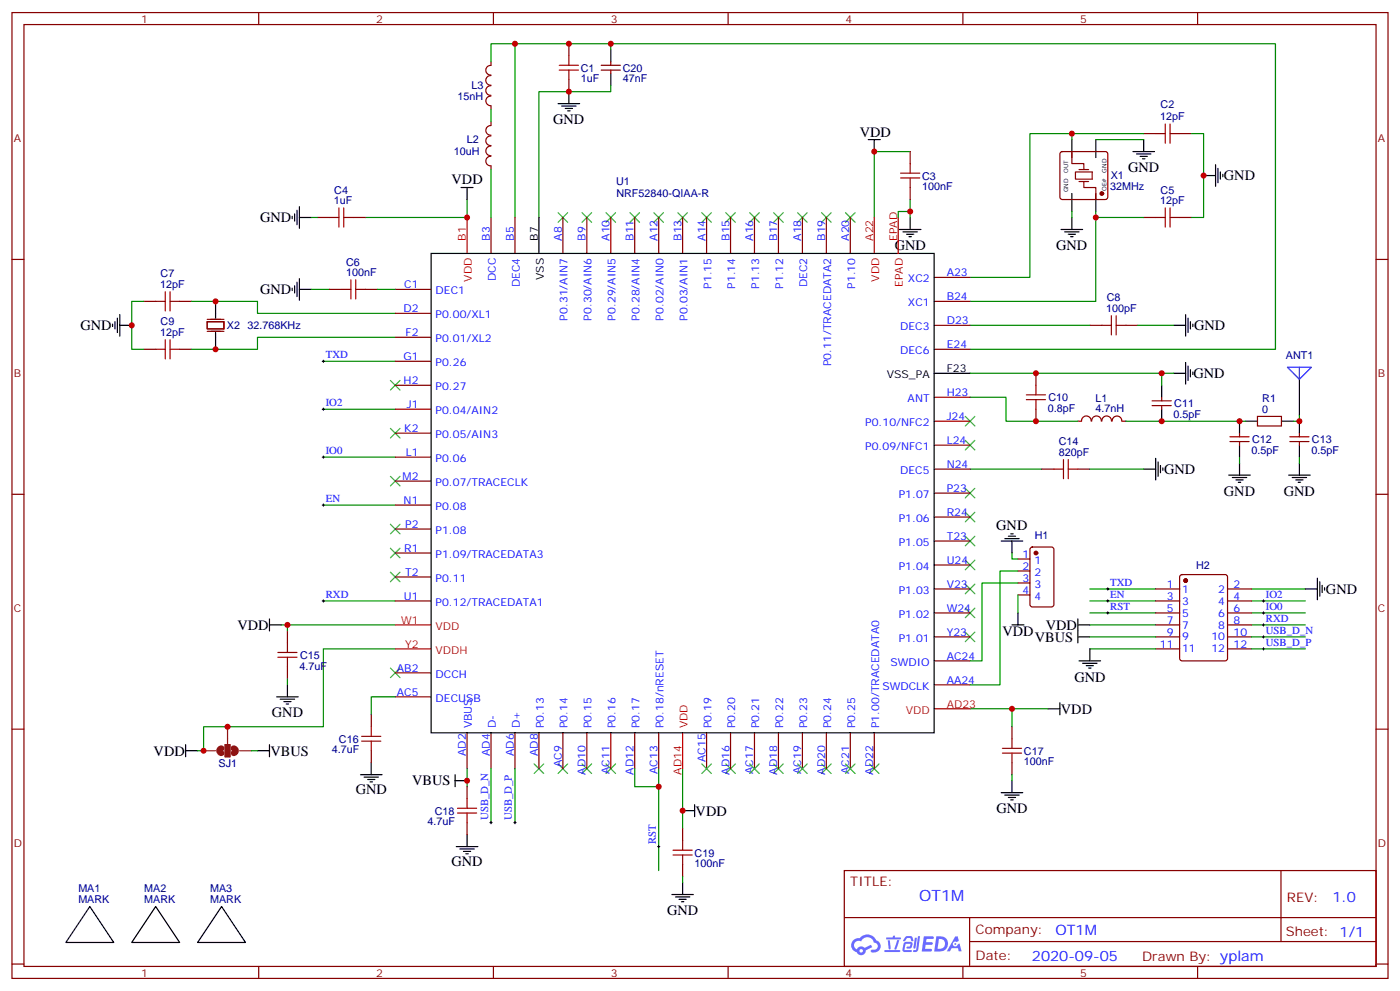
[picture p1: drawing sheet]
<svg xmlns="http://www.w3.org/2000/svg" width="412mm" height="292mm" viewBox="0 0 412 292" stroke-linecap="round" stroke-linejoin="round" font-family="sans-serif">
<g fill="none" stroke="#870000" stroke-width=".35">
<path d="M3.5 3.7h405.4v284.3h-405.4zM7.1 7.2h398.2v277.3h-398.2zM76.2 3.7v3.5M145.3 3.7v3.5M214.5 3.7v3.5M283.6 3.7v3.5M352.8 3.7v3.5M3.5 76.4h3.6M405.3 76.4h3.6M3.5 145.5h3.6M405.3 145.5h3.6M3.5 214.7h3.6"/>
<path d="M405.3 214.7h3.6M248.7 256.3h156.6v28.2h-156.6zM377.3 256.3v20.9M248.7 270.1h156.5M285.6 277.2h119.6M285.6 270.1v14.2M3.5 283.8h3.6M76.2 284.5v3.5M145.3 284.5v3.5M214.5 284.5v3.5M283.6 284.5v3.5M352.8 284.5v3.5"/>
<path d="M405.3 283.8h3.6"/>
</g>
<g fill="#5487ff">
<path d="M272.1 275.6h2.6l.3 .2-.1 .6h-2l-.1 1h1.6l.4 .4-.4 .3h-1.7l-.2 1.2 1.8 .1 .3 .3-.2 .4h-2.9z"/>
<path d="M281.4 275.7h.7l.4 1.3-.7 .3a.74 .74 0 0 0-1.1 .3 .74 .74 0 0 0 .5 1.1 .74 .74 0 0 0 .9-.7l.5-.3 .7 2.4h-.9l-.2-1h-1.9l-.5 1h-.9z"/>
<path d="M269.5 276.1h.6l-.4 2.9a.31 .31 0 0 1-.3 .3 .31 .31 0 0 1-.3-.3z"/>
<path d="M270.4 275.6h.6l-.5 4a.89 .89 0 0 1-.7 .7 .89 .89 0 0 1-.9-.3l1-.5z"/>
<path d="M266.8 275.8l.6-.2 1.2 .1 .5 1.3-.6 .1-.4-.9-1 .1a.95 .95 0 0 1-1 .8l-.1-.2z"/>
<path d="M266.4 277.5l1.8-.2a1.04 1.04 0 0 1 .6 1.1 1.04 1.04 0 0 1-.8 .9h-.7a.29 .29 0 0 1-.3-.4 .29 .29 0 0 1 .3-.2h.7l.2-.8h-1.4l-.4 1.7 1.9 .1a.29 .29 0 0 1 .3 .3 .29 .29 0 0 1-.3 .3h-2l-.4-.3 .2-2.1z"/>
<path d="M260.5 279.7h4.4a.3 .3 0 0 1 .3 .3 .3 .3 0 0 1-.3 .3h-4.3z"/>
<path d="M264.3 276.8h.6l-.5 1.6a1.02 1.02 0 0 1-.7 1.2l-.2-.3z"/>
<path d="M261.5 276.8h.6l.3 2.4-.3 .3-.3-.2z"/>
<path d="M261.1 276h1.9l.2-.5h.5l-.1 .5h1.5a.29 .29 0 0 1 .3 .3 .29 .29 0 0 1-.3 .3h-3.9z"/>
<path d="M275.8 275.6l-.6 4.5h1.4a2.27 2.27 0 0 0 2.7-2.3 2.27 2.27 0 0 0-2.7-2.2zM276.6 276.4a1.5 1.5 0 0 1 1.8 1.6 1.5 1.5 0 0 1-1.9 1.3h-.3z"/>
<path d="M251.4 276.8a2.09 2.09 0 0 0 1 3.5 1.37 1.37 0 0 0 1.5 .9 1.37 1.37 0 0 0 1.1-1.4l2-1-.5-.7-1.8 1a1.4 1.4 0 0 0-2.3 .4 1.32 1.32 0 0 1-.6-1.9 1.32 1.32 0 0 1 1.9-.4 2.02 2.02 0 0 1 2-1.3 2.02 2.02 0 0 1 1.8 1.6 1.09 1.09 0 0 1 1.1 1.4 1.09 1.09 0 0 1-1.6 .7 .41 .41 0 0 0-.5 .3 .41 .41 0 0 0 .4 .5 1.89 1.89 0 0 0 2.4-1.2 1.89 1.89 0 0 0-1.2-2.4 2.98 2.98 0 0 0-5-.6l-1 .1zM253.2 279.9a.52 .52 0 0 1 1 0 .52 .52 0 0 1-1 0z"/>
<circle cx="281.4" cy="277.9" r=".28"/>
</g>
<g fill="none" stroke="#a10000" stroke-width=".35">
<path d="M340.4 39.3h2.9M343.3 36.5v5.7M344.7 36.5v5.7M344.7 39.3h2.8M340.4 64h2.9M343.3 61.2v5.7M344.7 61.2v5.7M344.7 64h2.8M45.9 88.7h2.8M48.7 85.9v5.6M50.1 85.9v5.6M50.1 88.7h2.8"/>
<path d="M324.6 95.8h2.8M327.4 93v5.6M328.8 93v5.6M328.8 95.8h2.8M45.9 102.8h2.8M48.7 100v5.7M50.1 100v5.7M50.1 102.8h2.8M302.3 117.7h5.7M302.3 116.2h5.7M305.2 113.4v2.8M305.2 117.7v2.8"/>
</g>
<g fill="none" stroke="#870000" stroke-width=".35">
<path d="M336.9 39.3h3.5M347.5 39.3h3.5M312.4 44.8l.5-.2h12.7l.5 .2 .2 .5v12.7l-.2 .5-.5 .2h-12.7l-.5-.2-.2-.5v-12.7zM315.7 44.6v3.6h3.6v1.7M319.3 53.4v1.8h3.5v3.5M144.6 64v10.6M151.7 64v10.6M165.8 64v10.6M172.9 64v10.6M179.9 64v10.6M187 64v10.6M194 64v10.6"/>
<path d="M201.1 64v10.6M208.1 64v10.6M215.2 64v10.6M222.2 64v10.6M229.3 64v10.6M236.4 64v10.6M243.4 64v10.6M250.5 64v10.6M336.9 64h3.5M347.5 64h3.5M42.3 88.7h3.6M52.9 88.7h3.5"/>
<path d="M116.4 85.2h10.6M116.4 92.3h10.6M116.4 99.3h10.6M275.2 88.7h10.6M275.2 95.8h10.6M275.2 81.7h10.6M321 95.8h3.6M331.6 95.8h3.5M42.3 102.8h3.6M52.9 102.8h3.5M116.4 106.4h10.6M116.4 113.4h10.6"/>
<path d="M275.2 102.8h10.6M275.2 116.9h10.6M305.2 109.9v3.5M339.4 119.4h5.6M339.4 118h5.6M342.2 116.9v1.1M342.2 119.4v1.1M116.4 120.5h10.6M116.4 127.5h10.6M116.4 134.6h10.6M275.2 124h10.6M275.2 131.1h10.6"/>
<path d="M275.2 138.1h10.6M305.2 120.5v3.5M317.5 124h1.1M318.6 124a1.41 1.41 0 0 1 1.4-1.5 1.41 1.41 0 0 1 1.4 1.5M321.6 124a1.41 1.41 0 0 1 1.4-1.5 1.41 1.41 0 0 1 1.4 1.5M324.6 124a1.41 1.41 0 0 1 1.4-1.5 1.41 1.41 0 0 1 1.4 1.5M327.6 124a1.41 1.41 0 0 1 1.4-1.5 1.41 1.41 0 0 1 1.4 1.5M330.6 124h1M370.4 122.6h7.1v2.8h-7.1zM116.4 141.6h10.6M116.4 148.7h10.6M116.4 155.8h10.6"/>
<path d="M275.2 145.2h10.6M275.2 152.2h10.6M275.2 159.3h10.6M116.4 162.8h10.6M116.4 169.9h10.6M116.4 176.9h10.6M275.2 166.3h10.6M275.2 173.4h10.6M116.4 198.1h10.6M275.2 180.4h10.6M275.2 187.5h10.6M275.2 194.6h10.6"/>
<path d="M116.4 205.1h10.6M137.6 215.7v10.6M144.6 215.7v10.6M151.7 215.7v10.6M158.7 215.7v10.6M165.8 215.7v10.6M172.9 215.7v10.6M179.9 215.7v10.6M187 215.7v10.6M194 215.7v10.6M208.1 215.7v10.6M215.2 215.7v10.6"/>
<path d="M222.2 215.7v10.6M229.3 215.7v10.6M236.4 215.7v10.6M243.4 215.7v10.6M250.5 215.7v10.6M257.5 215.7v10.6M275.2 201.6h10.6"/>
</g>
<g fill="none" stroke="#000" stroke-width=".35">
<path d="M164.4 30.5h6.3M165.5 31.2h4.2M166.5 31.9h2.1M167.2 32.6h.7M167.6 27v3.5M135.8 55.2h3.5M137.6 55.2v3.5M255.8 41.1h3.5M257.5 41.1v3.5M315.7 41.1v5.3M315.7 57v5.3M322.8 41.1v5.3"/>
<path d="M322.8 57v5.3M333.7 44.6h6.4M334.8 45.3h4.2M335.8 46h2.2M336.5 46.7h.8M336.9 41.1v3.5M354.5 51.7h3.6M358.1 48.5v6.4M358.8 49.6v4.2M359.5 50.6v2.1M360.2 51.3v.7M86.1 63.7v.7"/>
<path d="M86.8 63v2.1M87.5 61.9v4.2M88.2 60.9v6.3M88.2 64h3.5M127 74.6h148.2v141.1h-148.2zM158.7 64v10.6M264.9 67.6h6.4M266 68.3h4.2M267.1 69h2.1M267.8 69.7h.7M268.1 64v3.6M312.6 67.6h6.3"/>
<path d="M313.6 68.3h4.3M314.7 69h2.1M315.4 69.7h.7M315.7 64v3.6M33.2 95.4v.7M33.9 94.7v2.1M34.6 93.7v4.2M35.3 95.8h3.5M35.3 92.6v6.4M86.1 84.8v.7M86.8 84.1v2.2M87.5 83.1v4.2"/>
<path d="M88.2 85.2h3.5M88.2 82v6.4M345.7 95.8h3.5M349.2 92.6v6.4M350 93.7v4.2M350.7 94.7v2.1M351.4 95.4v.7M275.2 109.9h10.6M342.2 113.4v3.5M345.7 109.9h3.5M349.2 106.7v6.4M350 107.8v4.2"/>
<path d="M350.7 108.8v2.1M351.4 109.5v.7M382.8 111.7v10.5M336.9 138.1h3.5M340.4 134.9v6.4M341.1 136v4.2M341.8 137.1v2.1M342.2 120.5v3.5M342.5 137.8v.7M366.9 124h3.5M377.5 124h3.5M384.5 173.4h3.6"/>
<path d="M388.1 170.2v6.4M388.8 171.3v4.2M389.5 172.3v2.1M390.2 173v.7M79.4 184h3.5M79.4 182.2v3.5M317.5 184h3.5M317.5 182.2v3.5M81.5 205.1h6.3M82.5 205.8h4.3M83.6 206.6h2.1M84.3 207.3h.7"/>
<path d="M84.7 201.6v3.5M308.7 208.7h3.5M312.2 206.9v3.5M201.1 238.7h3.5M204.6 236.9v3.5M294.9 233.4h6.4M296 234.1h4.2M297 234.8h2.2M297.7 235.5h.7M298.1 229.8v3.6M201.1 259.8v3.5M197.9 263.3h6.4"/>
<path d="M199 264.1h4.2M200 264.8h2.1M200.7 265.5h.7"/>
</g>
<circle cx="324.6" cy="57" r=".53" fill="#870000" stroke="#870000" stroke-width=".35"/>
<path d="M316.8 50.6h4.9v2.1h-4.9zM317.9 53.4h2.8M317.9 49.9h2.8" fill="none" stroke="#871200" stroke-width=".35"/>
<g fill="none" stroke="#008700" stroke-width=".35">
<path d="M167.6 27h-8.9v37M315.7 39.3v1.8M336.9 39.3h-33.5v42.4h-17.6M351 39.3h3.5v24.7h-3.5M137.6 58.7v5.3h-30M268.1 44.6h-10.6v19.4M268.1 58.7v5.3M322.8 41.1h14.1M151.7 64v-51.1h224v89.9h-89.9M268.1 62.3h-3.5v1.7M315.7 62.3v1.7M322.8 62.3v1.7"/>
<path d="M336.9 64h-14.1v24.7h-37M42.3 88.7h-3.5v14.1h3.5M56.4 88.7h19.4v3.6h40.6M91.7 85.2h5.3M116.4 99.3h-40.6v3.5h-19.4M285.8 95.8h35.2M335.1 95.8h10.6M95.2 106.4h21.2M285.8 109.9h56.4M285.8 116.9h10.5v7.1h21.2M345.7 109.9h-3.5v3.5M95.2 120.5h21.2"/>
<path d="M95.2 134.6h21.2M285.8 138.1h21.1M331.6 124h33.5M95.2 148.7h21.2M95.2 176.9h21.2M321 173.4h19.4M321 176.9h19.4M368.7 176.9h15.8M368.7 173.4h15.8M82.9 184h33.5M321 180.4h19.4M321 184h19.4"/>
<path d="M368.7 180.4h15.8M368.7 184h15.8M285.8 208.7h22.9M298.1 208.7v5.3M194 226.3v30M201.1 226.3v17.6"/>
</g>
<g fill="none" stroke="#3c3" stroke-width=".35">
<path d="M164.4 62.6l2.8 2.8M167.2 62.6l-2.8 2.8M171.4 62.6l2.9 2.8M174.3 62.6l-2.9 2.8M178.5 62.6l2.8 2.8M181.3 62.6l-2.8 2.8M185.6 62.6l2.8 2.8M188.4 62.6l-2.8 2.8M192.6 62.6l2.8 2.8M195.4 62.6l-2.8 2.8M199.7 62.6l2.8 2.8M202.5 62.6l-2.8 2.8"/>
<path d="M206.7 62.6l2.8 2.8M209.5 62.6l-2.8 2.8M213.8 62.6l2.8 2.8M216.6 62.6l-2.8 2.8M220.8 62.6l2.9 2.8M223.7 62.6l-2.9 2.8M227.9 62.6l2.8 2.8M230.7 62.6l-2.8 2.8M234.9 62.6l2.9 2.8M237.8 62.6l-2.9 2.8M242 62.6l2.8 2.8M244.8 62.6l-2.8 2.8"/>
<path d="M249.1 62.6l2.8 2.8M251.9 62.6l-2.8 2.8M115 112l2.8 2.8M117.8 112l-2.8 2.8M115 126.1l2.8 2.8M117.8 126.1l-2.8 2.8M284.3 122.6l2.9 2.8M284.3 129.6l2.9 2.9M287.2 122.6l-2.9 2.8M287.2 129.6l-2.9 2.9M115 140.2l2.8 2.9M115 154.3l2.8 2.9"/>
<path d="M117.8 140.2l-2.8 2.9M117.8 154.3l-2.8 2.9M284.3 143.8l2.9 2.8M284.3 150.8l2.9 2.8M284.3 157.9l2.9 2.8M287.2 143.8l-2.9 2.8M287.2 150.8l-2.9 2.8M287.2 157.9l-2.9 2.8M115 161.4l2.8 2.8M115 168.5l2.8 2.8M117.8 161.4l-2.8 2.8M117.8 168.5l-2.8 2.8"/>
<path d="M284.3 164.9l2.9 2.8M284.3 172l2.9 2.8M284.3 179l2.9 2.9M287.2 164.9l-2.9 2.8M287.2 172l-2.9 2.8M287.2 179l-2.9 2.9M115 196.7l2.8 2.8M117.8 196.7l-2.8 2.8M284.3 186.1l2.9 2.8M287.2 186.1l-2.9 2.8M157.3 224.9l2.9 2.8M160.2 224.9l-2.9 2.8"/>
<path d="M164.4 224.9l2.8 2.8M167.2 224.9l-2.8 2.8M171.4 224.9l2.9 2.8M174.3 224.9l-2.9 2.8M178.5 224.9l2.8 2.8M181.3 224.9l-2.8 2.8M213.8 224.9l2.8 2.8M216.6 224.9l-2.8 2.8M227.9 224.9l2.8 2.8M230.7 224.9l-2.8 2.8M242 224.9l2.8 2.8M244.8 224.9l-2.8 2.8"/>
<path d="M256.1 224.9l2.8 2.8M258.9 224.9l-2.8 2.8"/>
</g>
<g fill="none" stroke="#000" stroke-width=".29">
<path d="M94.9 106.4h.7M95.2 106v.7M94.9 120.5h.7M94.9 134.6h.7M95.2 120.1v.7M95.2 134.2v.7M94.9 148.7h.7M95.2 148.3v.7M94.9 176.9h.7M95.2 176.6v.7M326 173.4h.7M326 176.9h.7"/>
<path d="M326.3 173v.7M326.3 176.6v.7M371.8 176.9h.7M372.2 176.6v.7M326 180.4h.7M326.3 180.1v.7M371.8 180.4h.7M371.8 184h.7M372.2 180.1v.7M372.2 183.6v.7M193.7 249.2h.7M194 248.9v.7"/>
</g>
<path d="M137.6 64v10.6M257.5 64v10.6M264.6 64v10.6M116.4 184h10.6M116.4 191h10.6M201.1 215.7v10.6M275.2 208.7h10.6" fill="none" stroke="#f00" stroke-width=".35"/>
<path d="M379.2 108.1h7.1l-3.5 3.6z" fill="#fff" stroke="#00f" stroke-width=".35"/>
<path d="M382.8 108.1v3.6" fill="none" stroke="#00f" stroke-width=".35"/>
<g fill="none" stroke="#008700" stroke-width=".35">
<path d="M151.7 12.9h-7.1v5.3M179.9 12.9v1.7M144.6 32.3v3.5M179.9 25.2v1.8h-12.3M144.6 49.9v14.1M91.7 64h1.8M111.1 85.2h5.3M321 138.1h15.9M365.1 124h1.8M365.1 134.6v1.7M382.8 122.2v1.8h-1.8M382.8 134.6v1.7"/>
<path d="M298.1 162.8v1.8h1.8M299.9 171.6h-10.6v23h-3.5M299.9 168.1h-5.3v33.5h-8.8M299.9 175.2v5.2M84.7 184v1.7M84.7 199.8v1.8M116.4 191h-21.2v23h-35.2v7h-1.8M321 187.5h19.4M321 191h19.4M368.7 187.5h15.8M368.7 191h15.8M116.4 205.1h-7v5.3"/>
<path d="M74.1 221h1.7M137.6 226.3v5.3M144.6 226.3v15.9M151.7 226.3v15.9M187 226.3v5.3h7M298.1 228.1v1.7M201.1 258.1v1.7"/>
</g>
<g fill="none" stroke="#000" stroke-width=".35">
<path d="M179.9 14.6v3.6M179.9 21.7v3.5M63.5 88.7v5M63.5 97.9v4.9M361.9 139.9h6.4M365.1 124v3.5M365.1 131.1v3.5M365.1 136.3v3.6M379.6 139.9h6.3M382.8 124v3.5M382.8 131.1v3.5M382.8 136.3v3.6"/>
<path d="M294.9 159.3h6.4M296 158.6h4.2M297 157.9h2.2M297.7 157.2h.7M298.1 159.3v3.5M363 140.6h4.2M364.1 141.3h2.1M364.8 142h.7M380.6 140.6h4.3M381.7 141.3h2.1M382.4 142h.7M298.1 184h3.5"/>
<path d="M299.9 180.4v3.6M317.5 187.5h3.5M317.5 185.7v3.6M317.9 194.6h6.3M318.9 195.3h4.2M320 196h2.1M320.7 196.7h.7M321 191v3.6M54.7 219.3v3.5M79.4 219.3v3.5M54.7 221h3.5M75.8 221h3.6"/>
<path d="M106.2 228.1h6.3M107.2 228.8h4.3M108.3 229.5h2.1M109 230.2h.7M109.4 224.5v3.6M134.1 229.8h3.5M134.1 228.1v3.5M134.4 249.2h6.4M135.5 249.9h4.2M136.5 250.6h2.1M137.2 251.4h.7M137.6 245.7v3.5"/>
<path d="M26.5 266.9l7 10.6h-14.1zM45.9 266.9l7 10.6h-14.1zM65.3 266.9l7 10.6h-14.1z"/>
</g>
<path d="M371.8 187.5h.7M371.8 191h.7M372.2 187.1v.8M372.2 190.7v.7M144.3 242.2h.7M144.6 241.8v.7M151.3 242.2h.7M151.7 241.8v.7" fill="none" stroke="#000" stroke-width=".29"/>
<g fill="#870000" stroke="#870000" stroke-width=".35">
<circle cx="349.2" cy="170.9" r=".53"/>
<circle cx="305.2" cy="162.8" r=".53"/>
</g>
<g fill="none" stroke="#870000" stroke-width=".35">
<path d="M144.6 19.3a1.41 1.41 0 0 0-1.5 1.4 1.41 1.41 0 0 0 1.5 1.4M144.6 18.2v1M167.6 12.9v3.5M177.1 19.2h5.6M179.9 18.2v1M144.6 22.3a1.41 1.41 0 0 0-1.5 1.4 1.41 1.41 0 0 0 1.5 1.4M144.6 25.2a1.41 1.41 0 0 0-1.5 1.5 1.41 1.41 0 0 0 1.5 1.4M144.6 28.3a1.41 1.41 0 0 0-1.5 1.4 1.41 1.41 0 0 0 1.5 1.4M144.6 37a1.41 1.41 0 0 0-1.5 1.4 1.41 1.41 0 0 0 1.5 1.4M144.6 31.2v1.1M144.6 35.8v1.1M167.6 23.5v3.5"/>
<path d="M177.1 20.6h5.6M179.9 20.6v1.1M144.6 43a1.41 1.41 0 0 0-1.5 1.4 1.41 1.41 0 0 0 1.5 1.4M144.6 40a1.41 1.41 0 0 0-1.5 1.4 1.41 1.41 0 0 0 1.5 1.4M144.6 46a1.41 1.41 0 0 0-1.5 1.4 1.41 1.41 0 0 0 1.5 1.4v1.1M268.1 44.6v3.6M268.1 55.2v3.5M93.5 64h3.5M104.1 64h3.5M61 94.7h5v2.1h-5zM61 97.5h5M61 94h5"/>
<path d="M97 85.2h3.5M107.6 85.2h3.5M306.9 138.1h3.5M317.5 138.1h3.5M362.3 130h5.6M362.3 128.6h5.6M365.1 127.5v1.1M365.1 130v1.1M379.9 130h5.7M379.9 128.6h5.7M382.8 127.5v1.1M382.8 130v1.1"/>
<path d="M299.9 164.6h3.5M299.9 168.1h3.5M299.9 171.6h3.5M299.9 175.2h3.5M303.6 161.2l.5-.2h5.6l.7 .5v16.5l-.4 .6-5.9 .1-.7-.5v-16.5zM340.4 173.4h7.1M340.4 176.9h7.1M347.7 169.4l.5-.2h12.7l.6 .4 .1 24.3-.5 .6-12.9 .1-.7-.5v-24.2zM361.6 173.4h7.1M361.6 176.9h7.1M84.7 185.7v3.6M84.7 196.3v3.5"/>
<path d="M340.4 180.4h7.1M340.4 184h7.1M340.4 187.5h7.1M340.4 191h7.1M361.6 180.4h7.1M361.6 184h7.1M361.6 187.5h7.1M361.6 191h7.1M109.4 210.4v3.6M298.1 214v3.5M109.4 221v3.5M137.6 231.6v3.5"/>
<path d="M298.1 224.5v3.6M137.6 242.2v3.5M201.1 243.9v3.6M201.1 254.5v3.6"/>
</g>
<g fill="none" stroke="#a10000" stroke-width=".35">
<path d="M164.7 19.2h5.7M167.6 16.4v2.8M164.7 20.6h5.7M167.6 20.6v2.9M265.3 52.4h5.6M265.3 51h5.6M268.1 48.2v2.8M268.1 52.4v2.8M97 64h2.8M99.8 61.2v5.7M101.2 64h2.9M101.2 61.2v5.7"/>
<path d="M100.5 85.2h2.9M103.4 82.4v5.6M104.8 85.2h2.8M104.8 82.4v5.6M310.4 138.1h2.9M313.3 135.3v5.6M314.7 135.3v5.6M314.7 138.1h2.8M81.8 193.5h5.7M81.8 192.1h5.7M84.7 189.3v2.8M84.7 193.5v2.8"/>
<path d="M106.5 218.2h5.7M106.5 216.8h5.7M109.4 214v2.8M109.4 218.2v2.8M298.1 217.5v2.8M134.8 239.4h5.6M134.8 237.9h5.6M137.6 235.1v2.8M137.6 239.4v2.8M295.3 221.7h5.6M295.3 220.3h5.6M298.1 221.7v2.8"/>
<path d="M198.3 251.7h5.6M198.3 250.3h5.6M201.1 247.5v2.8M201.1 251.7v2.8"/>
</g>
<path d="M65.3 220.3a.71 .71 0 0 0-.7 .7 .71 .71 0 0 0 .7 .7M68.8 220.3a.71 .71 0 0 1 .7 .7 .71 .71 0 0 1-.7 .7" fill="none" stroke="#8c2424" stroke-width="1.8"/>
<path d="M66.3 219.3h1.4v3.5h-1.4zM67 214v5.3M60 221h3.5M70.6 221h3.5" fill="none" stroke="#8c2424" stroke-width=".35"/>
<path d="M66.3 219.3h1.4v3.5h-1.4z" fill="#8c2424" stroke="#8c2424" stroke-width=".35"/>
<path d="M206.7 224.9l2.8 2.8M209.5 224.9l-2.8 2.8M220.8 224.9l2.9 2.8M223.7 224.9l-2.9 2.8M234.9 224.9l2.9 2.8M237.8 224.9l-2.9 2.8M249.1 224.9l2.8 2.8M251.9 224.9l-2.8 2.8" fill="none" stroke="#3c3" stroke-width=".35"/>
<g fill="#c00">
<circle cx="354.5" cy="51.7" r=".88"/>
<circle cx="315.7" cy="39.3" r=".88"/>
<circle cx="322.8" cy="64" r=".88"/>
<circle cx="257.5" cy="44.6" r=".88"/>
<circle cx="305.2" cy="109.9" r=".88"/>
<circle cx="305.2" cy="124" r=".88"/>
<circle cx="342.2" cy="109.9" r=".88"/>
<circle cx="298.1" cy="208.7" r=".88"/>
<circle cx="201.1" cy="238.7" r=".88"/>
<circle cx="38.8" cy="95.8" r=".88"/>
<circle cx="342.2" cy="124" r=".88"/>
<circle cx="137.6" cy="64" r=".88"/>
<circle cx="268.1" cy="62.3" r=".88"/>
<circle cx="137.6" cy="229.8" r=".88"/>
<circle cx="63.5" cy="102.8" r=".88"/>
<circle cx="63.5" cy="88.7" r=".88"/>
<circle cx="84.7" cy="184" r=".88"/>
<circle cx="167.6" cy="12.9" r=".88"/>
<circle cx="167.6" cy="27" r=".88"/>
<circle cx="194" cy="231.6" r=".88"/>
<circle cx="382.8" cy="124" r=".88"/>
<circle cx="365.1" cy="124" r=".88"/>
<circle cx="60" cy="221" r=".88"/>
<circle cx="67" cy="214" r=".88"/>
<circle cx="151.7" cy="12.9" r=".88"/>
<circle cx="179.9" cy="12.9" r=".88"/>
</g>
<text font-size="4.6" fill="#00f" x="270.8" y="265.3">OT1M</text>
<g font-size="4.2">
<text x="162.9" y="36.6">GND</text>
<text x="253.3" y="40.4">VDD</text>
<text x="332.3" y="50.7">GND</text>
<text x="360.5" y="53.1">GND</text>
<text x="133" y="54.2">VDD</text>
<text x="76.6" y="65.4">GND</text>
<text x="263.6" y="73.6">GND</text>
<text x="311.1" y="73.6">GND</text>
<text x="76.6" y="86.6">GND</text>
<text x="23.7" y="97.2">GND</text>
<text x="351.7" y="97.2">GND</text>
<text x="351.5" y="111.3">GND</text>
<text x="342.9" y="139.5">GND</text>
<text x="360.5" y="146">GND</text>
<text x="378.2" y="146">GND</text>
<text x="293.5" y="156.1">GND</text>
<text x="390.6" y="174.8">GND</text>
<text x="69.9" y="185.4">VDD</text>
<text x="308" y="185.4">VDD</text>
<text x="295.3" y="187.2">VDD</text>
<text x="304.8" y="188.9">VBUS</text>
<text x="316.5" y="200.6">GND</text>
<text x="80.1" y="211.1">GND</text>
<text x="312.5" y="210.1">VDD</text>
<text x="45.3" y="222.5">VDD</text>
<text x="79.6" y="222.5">VBUS</text>
<text x="104.8" y="233.7">GND</text>
<text x="121.4" y="231.2">VBUS</text>
<text x="293.5" y="239.4">GND</text>
<text x="204.9" y="240.1">VDD</text>
<text x="133" y="254.9">GND</text>
<text x="196.5" y="269.3">GND</text>
</g>
<g font-size="4.2" fill="#00f">
<text x="392.5" y="265.6">1.0</text>
<text x="310.9" y="275.1">OT1M</text>
<text x="304" y="282.9">2020-09-05</text>
</g>
<g font-size="3.9" fill="#800">
<text x="250.5" y="260.9">TITLE:</text>
<text x="379.1" y="265.6">REV:</text>
<text x="287.4" y="275.1">Company:</text>
<text x="378.7" y="275.7">Sheet: 1/1</text>
<text x="287.4" y="282.8">Date:</text>
<text x="336.4" y="282.8">Drawn By: yplam</text>
</g>
<g font-size="3.2" fill="#800">
<text x="41.6" y="6.7">1</text>
<text x="110.8" y="6.7">2</text>
<text x="179.9" y="6.7">3</text>
<text x="249.1" y="6.7">4</text>
<text x="318.2" y="6.7">5</text>
<text x="4.1" y="41.8">A</text>
<text x="405.9" y="41.8">A</text>
<text x="4.1" y="110.9">B</text>
<text x="405.9" y="110.9">B</text>
<text x="4.1" y="180.1">C</text>
<text x="405.9" y="180.1">C</text>
<text x="4.1" y="249.2">D</text>
<text x="405.9" y="249.2">D</text>
<text x="41.6" y="287.5">1</text>
<text x="110.8" y="287.5">2</text>
<text x="179.9" y="287.5">3</text>
<text x="249.1" y="287.5">4</text>
<text x="318.2" y="287.5">5</text>
</g>
<g font-size="3.2" fill="#000080">
<text x="171.1" y="21.1">C1</text>
<text x="183.4" y="21.1">C20</text>
<text x="134.8" y="29.6">15nH</text>
<text x="138.9" y="26.3">L3</text>
<text x="171.1" y="24.3">1uF</text>
<text x="183.4" y="24.2">47nF</text>
<text x="341.7" y="35.5">12pF</text>
<text x="341.9" y="31.6">C2</text>
<text x="133.6" y="45.7">10uH</text>
<text x="137.5" y="42.2">L2</text>
<text x="271.6" y="52.9">C3</text>
<text x="327.2" y="52.8">X1</text>
<text x="98.5" y="57">C4</text>
<text x="181.5" y="54.5">U1</text>
<text x="181.6" y="58">NRF52840-QIAA-R</text>
<text x="271.6" y="56">100nF</text>
<text x="327" y="56">32MHz</text>
<text x="341.9" y="57">C5</text>
<text x="98.3" y="60.1">1uF</text>
<text x="341.7" y="60.1">12pF</text>
<text x="47.3" y="81.7">C7</text>
<text x="102" y="81.3">100nF</text>
<text x="102" y="78.2">C6</text>
<text x="47.1" y="84.8">12pF</text>
<text x="326" y="88.7">C8</text>
<text x="47.3" y="95.8">C9</text>
<text x="325.8" y="91.9">100pF</text>
<text x="47.1" y="99">12pF</text>
<text x="66.9" y="96.9">X2</text>
<text x="72.9" y="97">32.768KHz</text>
<text x="378.8" y="105.7">ANT1</text>
<text x="308.9" y="118.1">C10</text>
<text x="322.7" y="118.2">L1</text>
<text x="345.9" y="119.9">C11</text>
<text x="371.8" y="118.4">R1</text>
<text x="308.7" y="121.3">0.8pF</text>
<text x="322.7" y="121.4">4.7nH</text>
<text x="345.7" y="123">0.5pF</text>
<text x="371.8" y="121.5">0</text>
<text x="311.9" y="131.1">C14</text>
<text x="368.8" y="130.4">C12</text>
<text x="386.5" y="130.4">C13</text>
<text x="311.9" y="134.2">820pF</text>
<text x="368.7" y="133.6">0.5pF</text>
<text x="386.3" y="133.6">0.5pF</text>
<text x="304.8" y="158.6">H1</text>
<text x="352.3" y="167.5">H2</text>
<text x="88.2" y="197.1">4.7uF</text>
<text x="88.4" y="193.9">C15</text>
<text x="97.7" y="221.8">4.7uF</text>
<text x="99.8" y="218.6">C16</text>
<text x="64.4" y="225.7">SJ1</text>
<text x="301.6" y="225.3">100nF</text>
<text x="301.6" y="222.2">C17</text>
<text x="128.1" y="239.8">C18</text>
<text x="125.9" y="243">4.7uF</text>
<text x="204.6" y="255.3">100nF</text>
<text x="204.6" y="252.2">C19</text>
<text x="23.1" y="262.6">MA1</text>
<text x="42.5" y="262.6">MA2</text>
<text x="61.9" y="262.6">MA3</text>
<text x="23.1" y="265.8">MARK</text>
<text x="42.5" y="265.8">MARK</text>
<text x="61.9" y="265.8">MARK</text>
</g>
<g font-size="3.2" fill="#f00">
<text x="137.2" y="70.9" transform="rotate(-90 137.2 70.9)">B1</text>
<text x="257.2" y="70.9" transform="rotate(-90 257.2 70.9)">A22</text>
<text x="264.2" y="70.9" transform="rotate(-90 264.2 70.9)">EPAD</text>
<text x="139" y="83" transform="rotate(-90 139 83)">VDD</text>
<text x="258.9" y="83" transform="rotate(-90 258.9 83)">VDD</text>
<text x="266" y="84.5" transform="rotate(-90 266 84.5)">EPAD</text>
<text x="118.1" y="183.6">W1</text>
<text x="128.3" y="185.4">VDD</text>
<text x="119.3" y="190.7">Y2</text>
<text x="128.3" y="192.4">VDDH</text>
<text x="278.9" y="208.3">AD23</text>
<text x="202.5" y="214.4" transform="rotate(-90 202.5 214.4)">VDD</text>
<text x="266.8" y="210.1">VDD</text>
<text x="200.7" y="228.1" transform="rotate(-90 200.7 228.1)">AD14</text>
</g>
<g font-size="3.2" fill="#00f">
<text x="144.3" y="70.9" transform="rotate(-90 144.3 70.9)">B3</text>
<text x="151.3" y="70.9" transform="rotate(-90 151.3 70.9)">B5</text>
<text x="165.5" y="70.9" transform="rotate(-90 165.5 70.9)">A8</text>
<text x="172.5" y="70.9" transform="rotate(-90 172.5 70.9)">B9</text>
<text x="179.6" y="70.9" transform="rotate(-90 179.6 70.9)">A10</text>
<text x="186.6" y="70.9" transform="rotate(-90 186.6 70.9)">B11</text>
<text x="193.7" y="70.9" transform="rotate(-90 193.7 70.9)">A12</text>
<text x="200.7" y="70.9" transform="rotate(-90 200.7 70.9)">B13</text>
<text x="207.8" y="70.9" transform="rotate(-90 207.8 70.9)">A14</text>
<text x="214.8" y="70.9" transform="rotate(-90 214.8 70.9)">B15</text>
<text x="221.9" y="70.9" transform="rotate(-90 221.9 70.9)">A16</text>
<text x="229" y="70.9" transform="rotate(-90 229 70.9)">B17</text>
<text x="236" y="70.9" transform="rotate(-90 236 70.9)">A18</text>
<text x="243.1" y="70.9" transform="rotate(-90 243.1 70.9)">B19</text>
<text x="250.1" y="70.9" transform="rotate(-90 250.1 70.9)">A20</text>
<text x="146" y="82.8" transform="rotate(-90 146 82.8)">DCC</text>
<text x="267.5" y="83.1">XC2</text>
<text x="278.9" y="81.3">A23</text>
<text x="119.1" y="84.8">C1</text>
<text x="128.3" y="86.6">DEC1</text>
<text x="153.1" y="84.6" transform="rotate(-90 153.1 84.6)">DEC4</text>
<text x="209.5" y="85" transform="rotate(-90 209.5 85)">P1.15</text>
<text x="216.6" y="85" transform="rotate(-90 216.6 85)">P1.14</text>
<text x="223.7" y="85" transform="rotate(-90 223.7 85)">P1.13</text>
<text x="230.7" y="85" transform="rotate(-90 230.7 85)">P1.12</text>
<text x="237.8" y="84.6" transform="rotate(-90 237.8 84.6)">DEC2</text>
<text x="251.9" y="85" transform="rotate(-90 251.9 85)">P1.10</text>
<text x="278.9" y="88.4">B24</text>
<text x="118.8" y="91.9">D2</text>
<text x="128.3" y="93.7">P0.00/XL1</text>
<text x="167.2" y="94.4" transform="rotate(-90 167.2 94.4)">P0.31/AIN7</text>
<text x="174.3" y="94.4" transform="rotate(-90 174.3 94.4)">P0.30/AIN6</text>
<text x="181.3" y="94.4" transform="rotate(-90 181.3 94.4)">P0.29/AIN5</text>
<text x="188.4" y="94.4" transform="rotate(-90 188.4 94.4)">P0.28/AIN4</text>
<text x="195.4" y="94.4" transform="rotate(-90 195.4 94.4)">P0.02/AIN0</text>
<text x="202.5" y="94.4" transform="rotate(-90 202.5 94.4)">P0.03/AIN1</text>
<text x="267.5" y="90.1">XC1</text>
<text x="278.9" y="95.4">D23</text>
<text x="119.5" y="99">F2</text>
<text x="128.3" y="100.7">P0.01/XL2</text>
<text x="265.2" y="97.2">DEC3</text>
<text x="96" y="105.5">TXD</text>
<text x="118.8" y="106">G1</text>
<text x="128.3" y="107.8">P0.26</text>
<text x="244.8" y="107.8" transform="rotate(-90 244.8 107.8)">P0.11/TRACEDATA2</text>
<text x="265.2" y="104.2">DEC6</text>
<text x="278.9" y="102.5">E24</text>
<text x="118.9" y="113.1">H2</text>
<text x="96" y="119.6">IO2</text>
<text x="128.3" y="114.8">P0.27</text>
<text x="267.4" y="118.4">ANT</text>
<text x="278.9" y="116.6">H23</text>
<text x="119.8" y="120.1">J1</text>
<text x="128.3" y="121.9">P0.04/AIN2</text>
<text x="254.9" y="125.4">P0.10/NFC2</text>
<text x="278.9" y="123.6">J24</text>
<text x="119.1" y="127.2">K2</text>
<text x="128.3" y="128.9">P0.05/AIN3</text>
<text x="278.9" y="130.7">L24</text>
<text x="96" y="133.7">IO0</text>
<text x="119.5" y="134.2">L1</text>
<text x="128.3" y="136">P0.06</text>
<text x="254.9" y="132.5">P0.09/NFC1</text>
<text x="278.9" y="137.8">N24</text>
<text x="118.6" y="141.3">M2</text>
<text x="128.3" y="143.1">P0.07/TRACECLK</text>
<text x="265.2" y="139.5">DEC5</text>
<text x="96" y="147.8">EN</text>
<text x="118.9" y="148.3">N1</text>
<text x="264.7" y="146.6">P1.07</text>
<text x="278.9" y="144.8">P23</text>
<text x="119.4" y="155.4">P2</text>
<text x="128.3" y="150.1">P0.08</text>
<text x="264.7" y="153.6">P1.06</text>
<text x="278.9" y="151.9">R24</text>
<text x="128.3" y="157.2">P1.08</text>
<text x="264.7" y="160.7">P1.05</text>
<text x="278.9" y="158.9">T23</text>
<text x="119.1" y="162.5">R1</text>
<text x="128.3" y="164.2">P1.09/TRACEDATA3</text>
<text x="264.7" y="167.7">P1.04</text>
<text x="278.9" y="166">U24</text>
<text x="301.2" y="164.2">1</text>
<text x="301.2" y="167.7">2</text>
<text x="304.7" y="166">1</text>
<text x="119.3" y="169.5">T2</text>
<text x="128.3" y="171.3">P0.11</text>
<text x="278.9" y="173">V23</text>
<text x="301.2" y="171.3">3</text>
<text x="304.7" y="169.5">2</text>
<text x="304.7" y="173">3</text>
<text x="327" y="172.5">TXD</text>
<text x="343.7" y="173">1</text>
<text x="363.4" y="173">2</text>
<text x="96" y="176">RXD</text>
<text x="119" y="176.6">U1</text>
<text x="128.3" y="178.3">P0.12/TRACEDATA1</text>
<text x="264.7" y="174.8">P1.03</text>
<text x="301.2" y="174.8">4</text>
<text x="304.7" y="176.6">4</text>
<text x="327" y="179.6">RST</text>
<text x="327" y="176">EN</text>
<text x="343.7" y="176.6">3</text>
<text x="348.2" y="174.4">1</text>
<text x="348.2" y="178">3</text>
<text x="358.9" y="174.4">2</text>
<text x="358.9" y="178">4</text>
<text x="363.4" y="176.6">4</text>
<text x="372.9" y="176">IO2</text>
<text x="372.9" y="179.6">IO0</text>
<text x="264.7" y="181.9">P1.02</text>
<text x="278.9" y="180.1">W24</text>
<text x="343.7" y="180.1">5</text>
<text x="343.7" y="183.6">7</text>
<text x="348.2" y="181.5">5</text>
<text x="348.2" y="185">7</text>
<text x="358.9" y="181.5">6</text>
<text x="358.9" y="185">8</text>
<text x="363.4" y="180.1">6</text>
<text x="363.4" y="183.6">8</text>
<text x="372.9" y="183.1">RXD</text>
<text x="264.7" y="188.9">P1.01</text>
<text x="278.9" y="187.1">Y23</text>
<text x="341.7" y="190.7">11</text>
<text x="343.7" y="187.1">9</text>
<text x="348.2" y="188.6">9</text>
<text x="356.9" y="188.6">10</text>
<text x="363.4" y="187.1">10</text>
<text x="363.4" y="190.7">12</text>
<text x="372.9" y="186.6">USB_D_N</text>
<text x="372.9" y="190.2">USB_D_P</text>
<text x="116.9" y="197.7">AB2</text>
<text x="262.3" y="196">SWDIO</text>
<text x="278.9" y="194.2">AC24</text>
<text x="348.2" y="192.1">11</text>
<text x="356.9" y="192.1">12</text>
<text x="128.3" y="199.5">DCCH</text>
<text x="259.9" y="203">SWDCLK</text>
<text x="278.9" y="201.3">AA24</text>
<text x="116.9" y="204.8">AC5</text>
<text x="128.3" y="206.6">DECUSB</text>
<text x="139" y="214.4" transform="rotate(-90 139 214.4)">VBUS</text>
<text x="146" y="214.4" transform="rotate(-90 146 214.4)">D-</text>
<text x="153.1" y="214.4" transform="rotate(-90 153.1 214.4)">D+</text>
<text x="160.2" y="214.4" transform="rotate(-90 160.2 214.4)">P0.13</text>
<text x="167.2" y="214.4" transform="rotate(-90 167.2 214.4)">P0.14</text>
<text x="174.3" y="214.4" transform="rotate(-90 174.3 214.4)">P0.15</text>
<text x="181.3" y="214.4" transform="rotate(-90 181.3 214.4)">P0.16</text>
<text x="188.4" y="214.4" transform="rotate(-90 188.4 214.4)">P0.17</text>
<text x="195.4" y="214.4" transform="rotate(-90 195.4 214.4)">P0.18/nRESET</text>
<text x="209.5" y="214.4" transform="rotate(-90 209.5 214.4)">P0.19</text>
<text x="216.6" y="214.4" transform="rotate(-90 216.6 214.4)">P0.20</text>
<text x="223.7" y="214.4" transform="rotate(-90 223.7 214.4)">P0.21</text>
<text x="230.7" y="214.4" transform="rotate(-90 230.7 214.4)">P0.22</text>
<text x="237.8" y="214.4" transform="rotate(-90 237.8 214.4)">P0.23</text>
<text x="244.8" y="214.4" transform="rotate(-90 244.8 214.4)">P0.24</text>
<text x="251.9" y="214.4" transform="rotate(-90 251.9 214.4)">P0.25</text>
<text x="258.9" y="214.4" transform="rotate(-90 258.9 214.4)">P1.00/TRACEDATA0</text>
<text x="137.2" y="222.5" transform="rotate(-90 137.2 222.5)">AD2</text>
<text x="144.3" y="222.5" transform="rotate(-90 144.3 222.5)">AD4</text>
<text x="151.3" y="222.5" transform="rotate(-90 151.3 222.5)">AD6</text>
<text x="158.4" y="222.5" transform="rotate(-90 158.4 222.5)">AD8</text>
<text x="165.5" y="225.8" transform="rotate(-90 165.5 225.8)">AC9</text>
<text x="179.6" y="227.8" transform="rotate(-90 179.6 227.8)">AC11</text>
<text x="193.7" y="227.8" transform="rotate(-90 193.7 227.8)">AC13</text>
<text x="207.8" y="224.3" transform="rotate(-90 207.8 224.3)">AC15</text>
<text x="221.9" y="227.8" transform="rotate(-90 221.9 227.8)">AC17</text>
<text x="236" y="227.8" transform="rotate(-90 236 227.8)">AC19</text>
<text x="250.1" y="227.8" transform="rotate(-90 250.1 227.8)">AC21</text>
<text x="172.5" y="228.1" transform="rotate(-90 172.5 228.1)">AD10</text>
<text x="186.6" y="228.1" transform="rotate(-90 186.6 228.1)">AD12</text>
<text x="214.8" y="228.1" transform="rotate(-90 214.8 228.1)">AD16</text>
<text x="229" y="228.1" transform="rotate(-90 229 228.1)">AD18</text>
<text x="243.1" y="228.1" transform="rotate(-90 243.1 228.1)">AD20</text>
<text x="257.2" y="228.1" transform="rotate(-90 257.2 228.1)">AD22</text>
<text x="143.8" y="241.5" transform="rotate(-90 143.8 241.5)">USB_D_N</text>
<text x="150.8" y="241.5" transform="rotate(-90 150.8 241.5)">USB_D_P</text>
<text x="193.1" y="248.5" transform="rotate(-90 193.1 248.5)">RST</text>
</g>
<g font-size="3.2">
<text x="158.4" y="70.9" transform="rotate(-90 158.4 70.9)">B7</text>
<text x="160.2" y="82.4" transform="rotate(-90 160.2 82.4)">VSS</text>
<text x="261.3" y="111.3">VSS_PA</text>
<text x="278.9" y="109.5">F23</text>
</g>
<g font-size="1.8">
<text x="314.7" y="50.9" transform="rotate(-90 314.7 50.9)">OUT</text>
<text x="326" y="50.8" transform="rotate(-90 326 50.8)">GND</text>
<text x="314.7" y="56.6" transform="rotate(-90 314.7 56.6)">GND</text>
<text x="326" y="56.3" transform="rotate(-90 326 56.3)">OE#</text>
</g>
</svg>
